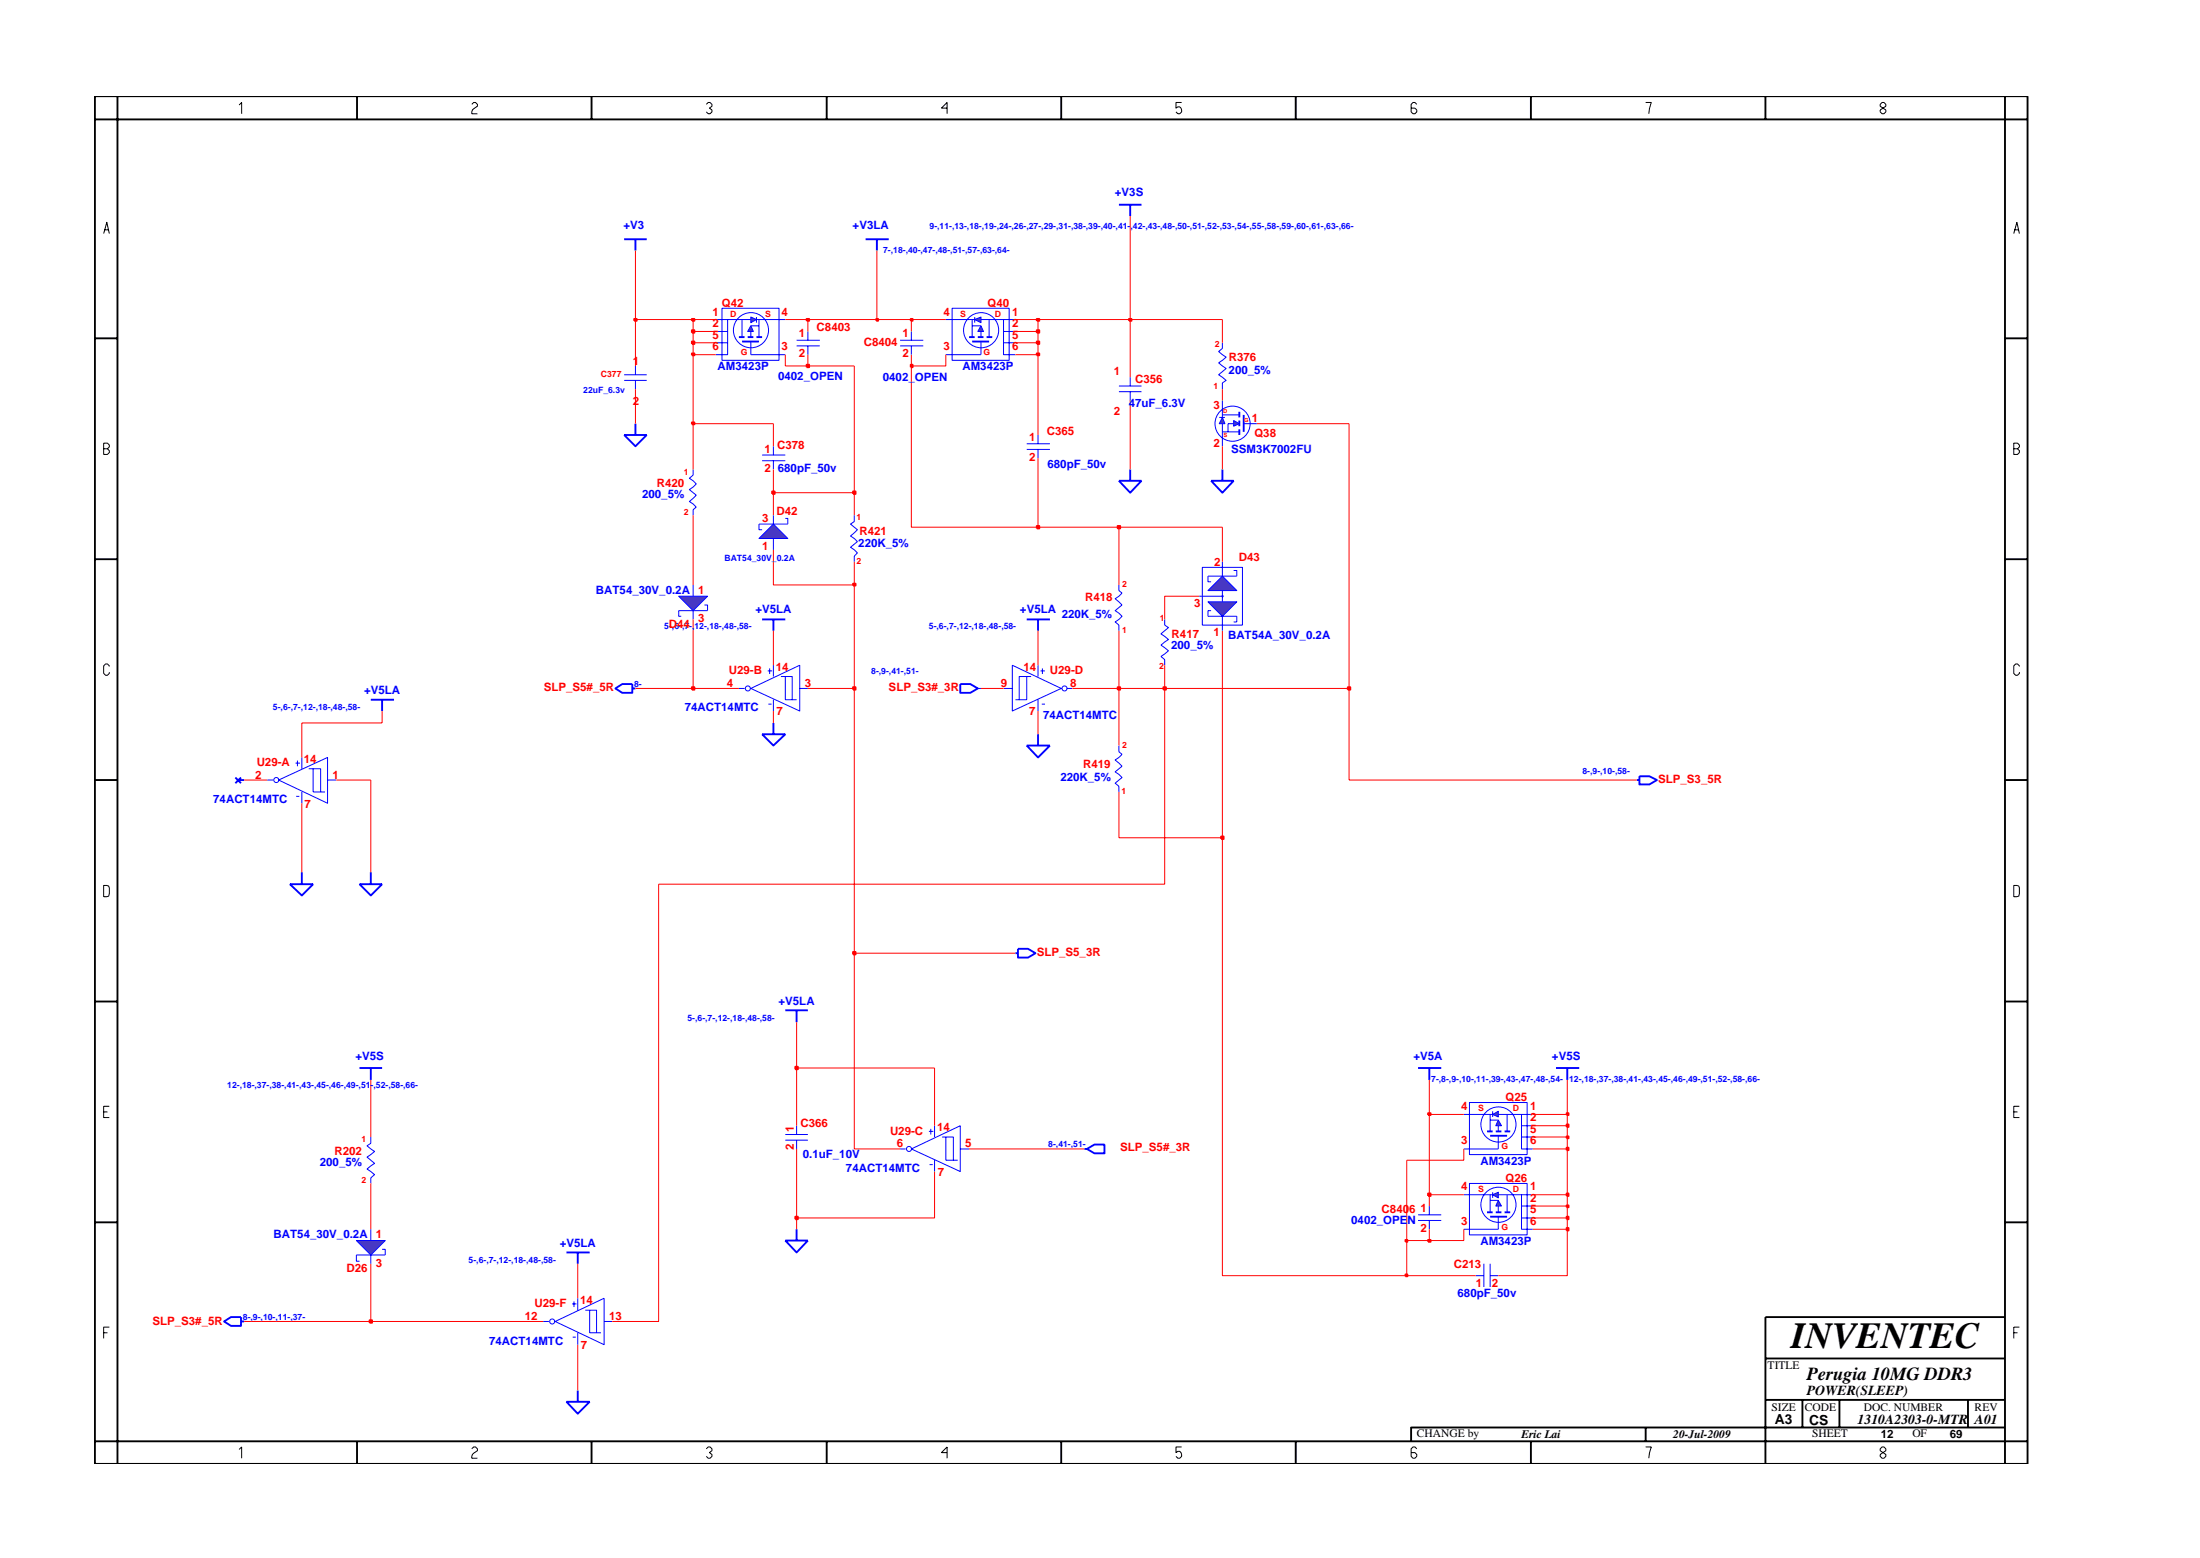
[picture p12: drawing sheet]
<svg xmlns="http://www.w3.org/2000/svg" width="297mm" height="210mm" viewBox="0 0 297 210" stroke-linecap="round" stroke-linejoin="round" font-family="sans-serif">
<path d="M163.5 64.9h3.1l-1.6 1.6zM165 63.4v1.5M76.5 189.2h3.1l-1.6 1.6zM78 187.6v1.6" fill="none" stroke="#00f" stroke-width=".25"/>
<path d="M48.1 169.4h3.9M50.1 165.9v1.5M50.1 169.4v1.1" fill="none" stroke="#00f" stroke-width=".14"/>
<path d="M48.1 167.4h3.9l-1.9 2z" fill="#3c3cc8"/>
<g fill="none" stroke="#00f" stroke-width=".14">
<path d="M167.9 57.2h1.8M135.5 92.9h1.2M136.7 89.8l6.6 3.1-6.6 3.1zM138.6 91.3v3.1h-1M139.2 91.3h-1.6v3.1h-.5M140.2 89.8v1.5M140.2 94.4v1.6M140.5 90.5h.6M140.7 95h.4M140.7 90.2v.8M144 92.9h.8M48.1 167.4h3.9l-1.9 2z"/>
<path d="M48.1 169.4v.8h.4M51.6 168.6h.4v.8"/>
<circle cx="143.7" cy="92.9" r=".34"/>
</g>
<path d="M167.9 56v2.3M106 167.4h3.1l-1.5 1.6zM107.6 165.9v1.5" fill="none" stroke="#00f" stroke-width=".25"/>
<path d="M165 56.3l.4 .9h-.8z" fill="#3c3cc8"/>
<path d="M164.6 56.3h.8M165 56.3l.4 .9h-.8z" fill="none" stroke="#00f" stroke-width=".14"/>
<path d="M166.6 56.8l.7 .4-.7 .3z" fill="#3c3cc8"/>
<g fill="none" stroke="#00f" stroke-width=".14">
<path d="M101.4 46.1v1.8M165 58.3h2.3M165 56h2.3M165 54v2.3M165 57.2v3M166.6 56.8l.7 .4-.7 .3zM166.6 57.2h-.8v1.1M191.5 163.9h3.1M191.5 164.7h3.1M193 162.8v1.1M193 164.7v1.2"/>
<circle cx="166.4" cy="57.2" r="2.37"/>
</g>
<path d="M100.2 46.1h2.3M167.3 55.6v.7M167.3 56.8v.7M167.3 57.9v.8" fill="none" stroke="#00f" stroke-width=".25"/>
<path d="M101.4 42.8l.7 .3-.7 .4z" fill="#3c3cc8"/>
<path d="M101.4 42.8l.7 .3-.7 .4zM102.1 42.8v.7" fill="none" stroke="#00f" stroke-width=".14"/>
<path d="M101.4 44l.3 .7h-.7z" fill="#3c3cc8"/>
<g fill="none" stroke="#00f" stroke-width=".14">
<path d="M96.6 43.1h4.8M96.6 46.3h1.6M96.6 44.7h1.6M97.5 41.6h7.7v7h-7.7zM98.2 43.1v4.8h-1.6M100.2 43.1v2.4M101.4 44l.3 .7h-.7zM101.4 44h1.1M101.4 44.7v.8M101.4 47.9h4.6M102.1 43.1h3.9M102.5 43.1v2.4"/>
<path d="M138.6 59.9h3.2M140.2 58.7v1.2M151.1 52.1h3M151.1 52.9h3M152.6 50.9v1.2M152.6 52.9v1.1M165 46.3v.7l-.5 .4 1.1 .8-1.1 .8 1.1 .7-1.1 .9 1.1 .7-.6 .4v.8M138.6 60.6h3.2M140.2 60.6v1.2M157.3 83.6v.8l.5 .3-1.1 .8 1.1 .8-1.1 .8 1.1 .7-1.1 .8 .6 .4v.8M151.1 100.6v.9l.4 .3-.9 .8 .9 .8-.9 .8 .9 .7-.9 .8 .5 .4v.8M121.5 155.1h.8"/>
<path d="M123 155.1l6.7-3.2v6.2zM125.4 152.7h.6M125.5 157.2h.4M125.7 152.3v.8M126.2 151.9v1.5M126.2 156.6v1.5M127.2 153.4h1.5v3.2h.6M127.7 153.4v3.2h1M129.7 155.1h1.1"/>
<circle cx="101.4" cy="44.6" r="2.37"/>
<circle cx="122.7" cy="155.1" r=".34"/>
</g>
<path d="M99.8 45.5h.7M101 45.5h.7M102.1 45.5h.8M210.1 144.1h3.1M211.6 144.1v1.6" fill="none" stroke="#00f" stroke-width=".25"/>
<path d="M165 77.8l2 1.9h-3.9z" fill="#3c3cc8"/>
<path d="M165 77.8l2 1.9h-3.9z" fill="none" stroke="#00f" stroke-width=".14"/>
<path d="M163.1 81.2h3.9l-2 2z" fill="#3c3cc8"/>
<path d="M163.1 77.8h3.9M161.9 80.5h3.1M163.1 81.2h3.9l-2 2zM163.1 83.2h3.9" fill="none" stroke="#00f" stroke-width=".14"/>
<circle cx="165.1" cy="80.5" r=".08" fill="#3c3cc8"/>
<g fill="none" stroke="#00f" stroke-width=".14">
<path d="M121.5 45.9h3.2M121.5 46.7h3.2M123 44.7v1.2M123 46.7v1.2M162.3 76.6h5.5v7.8h-5.5zM163.1 77.8v.7h.4M165 75.8v2M165 79.7v1.5M166.6 77h.4v.8M163.5 82.4h-.4v.8M165 83.2v1.9M167 83.2v.7h-.4"/>
<path d="M202.3 164.2v1.7"/>
<circle cx="165.1" cy="80.5" r=".08"/>
</g>
<path d="M201.2 164.2h2.3" fill="none" stroke="#00f" stroke-width=".25"/>
<path d="M201.5 161.2l.8-.3v.8z" fill="#3c3cc8"/>
<path d="M201.5 161.2l.8-.3v.8zM201.5 160.9v.8" fill="none" stroke="#00f" stroke-width=".14"/>
<path d="M202.3 162l.4 .8h-.7z" fill="#3c3cc8"/>
<g fill="none" stroke="#00f" stroke-width=".14">
<path d="M132.4 46.1v1.8M198.4 159.7h7.8v7h-7.8zM197.6 161.2h3.9M197.6 165.9h4.7M201.2 161.2v2.4M201.2 162h1.1M202.3 162l.4 .8h-.7zM202.3 161.2h4.7M202.3 162.8v.8M203.5 161.2v2.4M205.4 161.2v4.7h1.6M205.4 164.4h1.6"/>
<path d="M205.4 162.8h1.6"/>
<circle cx="202.3" cy="162.6" r="2.37"/>
</g>
<path d="M131.3 46.1h2.2M200.8 163.6h.7M202 163.6h.7M203.1 163.6h.8" fill="none" stroke="#00f" stroke-width=".25"/>
<path d="M131.6 43.1l.8-.3v.7z" fill="#3c3cc8"/>
<path d="M131.6 43.1l.8-.3v.7zM131.6 42.8v.7" fill="none" stroke="#00f" stroke-width=".14"/>
<path d="M132.4 44l.4 .7h-.8z" fill="#3c3cc8"/>
<g fill="none" stroke="#00f" stroke-width=".14">
<path d="M127.7 43.1h3.9M127.7 47.9h4.7M128.6 41.6h7.7v7h-7.7zM131.3 43.1v2.4M131.3 44h1.1M132.4 44l.4 .7h-.8zM132.4 43.1h4.7M132.4 44.7v.8M133.5 43.1v2.4M135.5 43.1v4.8h1.6M135.5 46.3h1.6M135.5 44.7h1.6"/>
<path d="M93.6 63.4v.7l-.5 .4 .9 .8-.9 .8 .9 .7-.9 .9 .9 .7-.4 .4v.7M115.3 69.5v.9l-.5 .3 1 .8-1 .8 1 .8-1 .8 1 .7-.5 .4v.8M99.8 92.9h.7M101.4 92.9l6.6-3.1v6.2zM103.7 90.5h.6M103.7 95h.5M103.9 90.2v.8M104.4 89.8v1.5M104.4 94.4v1.6M105.4 91.3h1.6v3.1h.6M106 91.3v3.1h1M108 92.9h1.1"/>
<path d="M50.1 153.4v.9l-.5 .3 1 .8-1 .8 1 .8-1 .8 1 .7-.5 .4v.8M202.3 153.3v1.8M73.3 178.3h.8M75 178.3l6.6-3.1v6.3zM77.2 176h.6M77.5 175.6v.8M78 175.2v1.6M78 179.9v1.6M79 176.8h1.5v3.1h.6M79.6 176.8v3.1h.9M81.6 178.3h1.1M77.3 180.5h.5"/>
<circle cx="132.5" cy="44.6" r="2.37"/>
<circle cx="101" cy="92.9" r=".34"/>
<circle cx="74.6" cy="178.3" r=".34"/>
</g>
<g fill="none" stroke="#00f" stroke-width=".25">
<path d="M84.3 58.7h3l-1.5 1.5zM85.8 57.2v1.5M130.8 45.5h.8M132 45.5h.8M133.2 45.5h.8M151.1 64.9h3l-1.5 1.6zM152.6 63.4v1.5M50.1 94.4h3.1M51.6 94.4v1.6M102.9 99.1h3.1l-1.6 1.5zM102.9 83.6h3.1M104.4 83.6v1.5"/>
<path d="M104.4 97.6v1.5M140.2 99.1v1.5M31.8 104.9l.7 .8M32.2 105.3h.8M32.5 104.9l-.7 .8M39.1 119.3h3.2l-1.5 1.5zM40.8 117.7v1.6M138.6 100.6h3.2l-1.6 1.6zM106 136.3h3.1M107.6 136.3v1.7M48.5 144.1h3.1M50.1 144.1v1.6"/>
<path d="M201.2 153.3h2.3M30.3 178.3l.9-.6h1.3v1.2h-1.3zM32.5 178.3h.5M76.5 169h3.1M78 169v1.5"/>
</g>
<path d="M201.5 150.4l.8-.4v.7z" fill="#3c3cc8"/>
<path d="M201.5 150.4l.8-.4v.7zM201.5 150v.7" fill="none" stroke="#00f" stroke-width=".14"/>
<path d="M202.3 151.2l.4 .7h-.7z" fill="#3c3cc8"/>
<g fill="none" stroke="#00f" stroke-width=".14">
<path d="M93.6 78.9v1.6M151.1 78.9v.8l.4 .3-.9 .8 .9 .8-.9 .8 .9 .8-.9 .7 .5 .5v.7M91.6 82.4h3.9M93.6 82.4v1.2M36.1 105.3h.8M37.6 105.3l6.6-3.1v6.2zM39.9 103h.6M40 107.5h.4M40.2 102.6v.8M40.8 102.2v1.5M40.8 106.9v1.5M41.7 103.7h1.6v3.2h.6"/>
<path d="M42.3 103.7v3.2h1M44.2 105.3h1.2M106 153.1h3.1M106 153.9h3.1M107.6 151.9v1.2M107.6 153.9v1.2M197.6 150.4h3.9M197.6 155.1h4.7M198.4 148.8h7.8v7h-7.8zM201.2 150.4v2.3M201.2 151.2h1.1M202.3 151.2l.4 .7h-.7z"/>
<path d="M202.3 150.4h4.7M202.3 151.9v.8M203.5 150.4v2.3M205.4 150.4v4.7h1.6M205.4 153.4h1.6M205.4 151.9h1.6"/>
<circle cx="37.3" cy="105.3" r=".34"/>
<circle cx="202.3" cy="151.8" r="2.37"/>
</g>
<path d="M84.3 32.3h3M85.8 32.3v1.5M83.1 92.9l.9-.6h1.4v1.2h-1.4zM85.4 92.9h.4M200.8 152.7h.7M202 152.7h.7M203.1 152.7h.8" fill="none" stroke="#00f" stroke-width=".25"/>
<path d="M91.6 80.5h3.9l-1.9 1.9z" fill="#3c3cc8"/>
<path d="M84.3 50.6h3M84.3 51.3h3M85.8 49.4v1.2M85.8 51.3v1.2M102.5 70.7h3.9M104.4 69.5v1.2M104.4 72.7v1.5M91.6 80.5h3.9l-1.9 1.9zM91.6 82.4v.8h.4M95.1 81.6h.4v.8" fill="none" stroke="#00f" stroke-width=".14"/>
<path d="M138.6 83.6h3.2M140.2 83.6v1.5M48.5 119.3h3.1l-1.5 1.5zM50.1 117.7v1.6M137.1 128.6h.3M137.4 128h1.4l1 .6-1 .6h-1.4zM146.4 155.1h.4M146.8 155.1l1-.6h1.3v1.1h-1.3zM191.5 144.1h3.1M193 144.1v1.6" fill="none" stroke="#00f" stroke-width=".25"/>
<path d="M102.5 72.7l1.9-2 2 2z" fill="#3c3cc8"/>
<g fill="none" stroke="#00f" stroke-width=".14">
<path d="M107.6 45.9h3.1M107.6 46.7h3.1M109.1 44.7v1.2M109.1 46.7v1.2M102.5 72.7l1.9-2 2 2zM102.5 70.7v.8h.4M102.9 61.4h3.1M102.9 62.2h3.1M104.4 60.2v1.2M104.4 62.2v1.2M106 70h.4v.7M132 92.9h.4"/>
<path d="M199.2 172.2h1.1M200.3 170.5v3.2M201.2 172.2h1.1M201.2 170.5v3.2"/>
</g>
<path d="M116.9 32.3h3.1M118.4 32.3v1.5M151.1 27.6h3M152.6 27.6v1.6M129.7 92.3h1.3l1 .6-1 .6h-1.3zM221 105.3h.3M221.3 104.8h1.4l1 .5-1 .6h-1.4z" fill="none" stroke="#00f" stroke-width=".25"/>
<path d="M33 178.3h17.1M78 181.5v6.1" fill="none" stroke="#f00" stroke-width=".14"/>
<path d="M49.9 178.2h.3v.3h-.3z" fill="#8e2323"/>
<path d="M49.9 178.2h.3v.3h-.3z" fill="none" stroke="#f00" stroke-width=".25"/>
<path d="M88.9 119.3v59h-6.2M165 113.1v59.1h24.9M50.1 170.5v7.8h23.2M78 170.5v4.7" fill="none" stroke="#f00" stroke-width=".14"/>
<path d="M189.8 172h.2v.2h-.2z" fill="#8e2323"/>
<path d="M189.8 172h.2v.2h-.2z" fill="none" stroke="#f00" stroke-width=".25"/>
<path d="M189.9 167.4v4.8h9.3M211.6 165.9v6.3h-9.3" fill="none" stroke="#f00" stroke-width=".14"/>
<path d="M189.8 167.3h.2v.3h-.2z" fill="#8e2323"/>
<path d="M189.8 167.3h.2v.3h-.2z" fill="none" stroke="#f00" stroke-width=".25"/>
<path d="M189.9 156.6v10.8h3.1" fill="none" stroke="#f00" stroke-width=".14"/>
<path d="M192.8 167.3h.4v.3h-.4z" fill="#8e2323"/>
<path d="M192.8 167.3h.4v.3h-.4z" fill="none" stroke="#f00" stroke-width=".25"/>
<path d="M50.1 159.7v6.2M107.6 164.4v1.5M193 165.9v1.5h4.6v-1.5M207 165.9h4.6" fill="none" stroke="#f00" stroke-width=".14"/>
<path d="M211.5 165.7h.3v.4h-.3z" fill="#8e2323"/>
<path d="M211.5 165.7h.3v.4h-.3z" fill="none" stroke="#f00" stroke-width=".25"/>
<path d="M211.6 164.4v1.5" fill="none" stroke="#f00" stroke-width=".14"/>
<path d="M107.4 164.2h.3v.3h-.3z" fill="#8e2323"/>
<path d="M107.4 164.2h.3v.3h-.3z" fill="none" stroke="#f00" stroke-width=".25"/>
<path d="M107.6 155.1v9.3h18.6v-6.3M207 164.4h4.6" fill="none" stroke="#f00" stroke-width=".14"/>
<path d="M211.5 164.2h.3v.3h-.3z" fill="#8e2323"/>
<path d="M211.5 164.2h.3v.3h-.3z" fill="none" stroke="#f00" stroke-width=".25"/>
<path d="M193 161.2v1.6M207 162.8h4.6v1.6" fill="none" stroke="#f00" stroke-width=".14"/>
<path d="M211.5 162.7h.3v.2h-.3z" fill="#8e2323"/>
<path d="M211.5 162.7h.3v.2h-.3z" fill="none" stroke="#f00" stroke-width=".25"/>
<path d="M211.6 161.2v1.6" fill="none" stroke="#f00" stroke-width=".14"/>
<path d="M192.8 161.1h.4v.3h-.4z" fill="#8e2323"/>
<path d="M192.8 161.1h.4v.3h-.4z" fill="none" stroke="#f00" stroke-width=".25"/>
<path d="M193 150.4v10.8h4.6M207 161.2h4.6" fill="none" stroke="#f00" stroke-width=".14"/>
<path d="M211.5 161.1h.3v.3h-.3z" fill="#8e2323"/>
<path d="M211.5 161.1h.3v.3h-.3z" fill="none" stroke="#f00" stroke-width=".25"/>
<path d="M115.3 128.6v26.5h6.2M130.8 155.1h15.6M197.6 155.1v1.5h-7.7M207 155.1h4.6v6.1" fill="none" stroke="#f00" stroke-width=".14"/>
<path d="M211.5 154.9h.3v.3h-.3z" fill="#8e2323"/>
<path d="M211.5 154.9h.3v.3h-.3z" fill="none" stroke="#f00" stroke-width=".25"/>
<path d="M50.1 145.7v7.7M207 153.4h4.6v1.7" fill="none" stroke="#f00" stroke-width=".14"/>
<path d="M211.5 153.4h.3v.2h-.3z" fill="#8e2323"/>
<path d="M211.5 153.4h.3v.2h-.3z" fill="none" stroke="#f00" stroke-width=".25"/>
<path d="M107.6 144.1v7.8M126.2 144.1v7.8M207 151.9h4.6v1.5" fill="none" stroke="#f00" stroke-width=".14"/>
<path d="M211.5 151.8h.3v.3h-.3z" fill="#8e2323"/>
<path d="M211.5 151.8h.3v.3h-.3z" fill="none" stroke="#f00" stroke-width=".25"/>
<path d="M211.6 150.4v1.5" fill="none" stroke="#f00" stroke-width=".14"/>
<path d="M192.8 150.2h.4v.3h-.4z" fill="#8e2323"/>
<path d="M192.8 150.2h.4v.3h-.4z" fill="none" stroke="#f00" stroke-width=".25"/>
<path d="M193 145.7v4.7h4.6M207 150.4h4.6" fill="none" stroke="#f00" stroke-width=".14"/>
<path d="M211.5 150.2h.3v.3h-.3z" fill="#8e2323"/>
<path d="M211.5 150.2h.3v.3h-.3z" fill="none" stroke="#f00" stroke-width=".25"/>
<path d="M211.6 145.7v4.7" fill="none" stroke="#f00" stroke-width=".14"/>
<path d="M107.4 144h.3v.3h-.3z" fill="#8e2323"/>
<path d="M107.4 144h.3v.3h-.3z" fill="none" stroke="#f00" stroke-width=".25"/>
<path d="M107.6 138v6.1h18.6" fill="none" stroke="#f00" stroke-width=".14"/>
<path d="M115.2 128.5h.3v.3h-.3z" fill="#8e2323"/>
<path d="M115.2 128.5h.3v.3h-.3z" fill="none" stroke="#f00" stroke-width=".25"/>
<path d="M115.3 92.9v35.7h21.8M157.3 92.9v26.4h-68.4M40.8 108.4v9.3M50.1 105.3v12.4M151.1 106.9v6.2h13.9" fill="none" stroke="#f00" stroke-width=".14"/>
<path d="M164.9 112.9h.3v.3h-.3z" fill="#8e2323"/>
<path d="M164.9 112.9h.3v.3h-.3z" fill="none" stroke="#f00" stroke-width=".25"/>
<path d="M51.6 96v1.6h-10.8v4.6M85.8 92.9h7.8M104.4 96v1.6M140.2 96v3.1M151.1 92.9v7.7M165 85.1v28M182.1 92.9v12.4h38.9M33 105.3h3.1M45.4 105.3h4.7" fill="none" stroke="#f00" stroke-width=".14"/>
<path d="M93.4 92.7h.4v.4h-.4z" fill="#8e2323"/>
<path d="M93.4 92.7h.4v.4h-.4z" fill="none" stroke="#f00" stroke-width=".25"/>
<path d="M93.6 83.6v9.3h6.2M109.1 92.9h6.2" fill="none" stroke="#f00" stroke-width=".14"/>
<path d="M115.2 92.7h.3v.4h-.3z" fill="#8e2323"/>
<path d="M115.2 92.7h.3v.4h-.3z" fill="none" stroke="#f00" stroke-width=".25"/>
<path d="M115.3 78.9v14M132.4 92.9h3.1M144.8 92.9h6.3" fill="none" stroke="#f00" stroke-width=".14"/>
<path d="M150.9 92.7h.3v.4h-.3z" fill="#8e2323"/>
<path d="M150.9 92.7h.3v.4h-.3z" fill="none" stroke="#f00" stroke-width=".25"/>
<path d="M151.1 85.1v7.8h6.2" fill="none" stroke="#f00" stroke-width=".14"/>
<path d="M157.1 92.7h.3v.4h-.3z" fill="#8e2323"/>
<path d="M157.1 92.7h.3v.4h-.3z" fill="none" stroke="#f00" stroke-width=".25"/>
<path d="M157.3 89.8v3.1h24.8" fill="none" stroke="#f00" stroke-width=".14"/>
<path d="M182 92.7h.3v.4h-.3z" fill="#8e2323"/>
<path d="M182 92.7h.3v.4h-.3z" fill="none" stroke="#f00" stroke-width=".25"/>
<path d="M182.1 57.2v35.7M93.6 69.5v9.4M104.4 74.2v4.7h10.9M104.4 85.1v4.7M140.2 85.1v4.7M161.9 80.5h-4.6v3.1" fill="none" stroke="#f00" stroke-width=".14"/>
<path d="M115.2 78.8h.3v.2h-.3z" fill="#8e2323"/>
<path d="M115.2 78.8h.3v.2h-.3z" fill="none" stroke="#f00" stroke-width=".25"/>
<path d="M123 49.4v21.7h17.2M115.3 75.8v3.1M151.1 71.1v7.8M165 71.1v4.7" fill="none" stroke="#f00" stroke-width=".14"/>
<path d="M140 71h.3v.3h-.3z" fill="#8e2323"/>
<path d="M140 71h.3v.3h-.3z" fill="none" stroke="#f00" stroke-width=".25"/>
<path d="M140.2 61.8v9.3h10.9" fill="none" stroke="#f00" stroke-width=".14"/>
<path d="M150.9 71h.3v.3h-.3z" fill="#8e2323"/>
<path d="M150.9 71h.3v.3h-.3z" fill="none" stroke="#f00" stroke-width=".25"/>
<path d="M104.4 66.5v3M115.3 66.5v3M151.1 71.1h13.9" fill="none" stroke="#f00" stroke-width=".14"/>
<path d="M104.3 66.3h.3v.4h-.3z" fill="#8e2323"/>
<path d="M104.3 66.3h.3v.4h-.3z" fill="none" stroke="#f00" stroke-width=".25"/>
<path d="M104.4 63.4v3.1h10.9" fill="none" stroke="#f00" stroke-width=".14"/>
<path d="M115.2 66.3h.3v.4h-.3z" fill="#8e2323"/>
<path d="M115.2 66.3h.3v.4h-.3z" fill="none" stroke="#f00" stroke-width=".25"/>
<path d="M85.8 52.5v4.7M93.6 57.2v6.2M104.4 57.2v3M115.3 49.4v17.1M140.2 47.9v10.8M152.6 54v9.4M165 60.2v3.2" fill="none" stroke="#f00" stroke-width=".14"/>
<path d="M93.4 57h.4v.3h-.4z" fill="#8e2323"/>
<path d="M93.4 57h.4v.3h-.4z" fill="none" stroke="#f00" stroke-width=".25"/>
<path d="M85.8 43.1v6.3M93.6 47.9v9.3h10.8M106 47.9v1.5h3.1M152.6 43.1v7.8M165 52.5v1.5M169.7 57.2h12.4" fill="none" stroke="#f00" stroke-width=".14"/>
<path d="M108.9 49.2h.3v.4h-.3z" fill="#8e2323"/>
<path d="M108.9 49.2h.3v.4h-.3z" fill="none" stroke="#f00" stroke-width=".25"/>
<path d="M109.1 47.9v1.5h6.2" fill="none" stroke="#f00" stroke-width=".14"/>
<path d="M123 49.2h.2v.4h-.2z" fill="#8e2323"/>
<path d="M123 49.2h.2v.4h-.2z" fill="none" stroke="#f00" stroke-width=".25"/>
<path d="M123 47.9v1.5h4.7v-1.5" fill="none" stroke="#f00" stroke-width=".14"/>
<path d="M93.4 47.7h.4v.2h-.4z" fill="#8e2323"/>
<path d="M93.4 47.7h.4v.2h-.4z" fill="none" stroke="#f00" stroke-width=".25"/>
<path d="M93.6 46.3v1.6h3M137.1 47.9h3.1" fill="none" stroke="#f00" stroke-width=".14"/>
<path d="M140 47.7h.3v.2h-.3z" fill="#8e2323"/>
<path d="M140 47.7h.3v.2h-.3z" fill="none" stroke="#f00" stroke-width=".25"/>
<path d="M140.2 46.3v1.6" fill="none" stroke="#f00" stroke-width=".14"/>
<path d="M93.4 46.1h.4v.3h-.4z" fill="#8e2323"/>
<path d="M93.4 46.1h.4v.3h-.4z" fill="none" stroke="#f00" stroke-width=".25"/>
<path d="M93.6 44.7v1.6h3M137.1 46.3h3.1" fill="none" stroke="#f00" stroke-width=".14"/>
<path d="M140 46.1h.3v.3h-.3z" fill="#8e2323"/>
<path d="M140 46.1h.3v.3h-.3z" fill="none" stroke="#f00" stroke-width=".25"/>
<path d="M140.2 44.7v1.6M165 43.1v3.2" fill="none" stroke="#f00" stroke-width=".14"/>
<path d="M93.4 44.6h.4v.3h-.4z" fill="#8e2323"/>
<path d="M93.4 44.6h.4v.3h-.4z" fill="none" stroke="#f00" stroke-width=".25"/>
<path d="M93.6 43.1v1.6h3M109.1 43.1v1.6M123 43.1v1.6M137.1 44.7h3.1" fill="none" stroke="#f00" stroke-width=".14"/>
<path d="M140 44.6h.3v.3h-.3z" fill="#8e2323"/>
<path d="M140 44.6h.3v.3h-.3z" fill="none" stroke="#f00" stroke-width=".25"/>
<path d="M140.2 43.1v1.6" fill="none" stroke="#f00" stroke-width=".14"/>
<path d="M85.6 43h.4v.3h-.4z" fill="#8e2323"/>
<path d="M85.6 43h.4v.3h-.4z" fill="none" stroke="#f00" stroke-width=".25"/>
<path d="M85.8 33.8v9.3h7.8" fill="none" stroke="#f00" stroke-width=".14"/>
<path d="M93.4 43h.4v.3h-.4z" fill="#8e2323"/>
<path d="M93.4 43h.4v.3h-.4z" fill="none" stroke="#f00" stroke-width=".25"/>
<path d="M93.6 43.1h3M106 43.1h3.1" fill="none" stroke="#f00" stroke-width=".14"/>
<path d="M108.9 43h.3v.3h-.3z" fill="#8e2323"/>
<path d="M108.9 43h.3v.3h-.3z" fill="none" stroke="#f00" stroke-width=".25"/>
<path d="M109.1 43.1h9.3" fill="none" stroke="#f00" stroke-width=".14"/>
<path d="M118.3 43h.3v.3h-.3z" fill="#8e2323"/>
<path d="M118.3 43h.3v.3h-.3z" fill="none" stroke="#f00" stroke-width=".25"/>
<path d="M118.4 33.8v9.3h4.6" fill="none" stroke="#f00" stroke-width=".14"/>
<path d="M123 43h.2v.3h-.2z" fill="#8e2323"/>
<path d="M123 43h.2v.3h-.2z" fill="none" stroke="#f00" stroke-width=".25"/>
<path d="M123 43.1h4.7M137.1 43.1h3.1" fill="none" stroke="#f00" stroke-width=".14"/>
<path d="M140 43h.3v.3h-.3z" fill="#8e2323"/>
<path d="M140 43h.3v.3h-.3z" fill="none" stroke="#f00" stroke-width=".25"/>
<path d="M140.2 43.1h12.4" fill="none" stroke="#f00" stroke-width=".14"/>
<path d="M152.4 43h.4v.3h-.4z" fill="#8e2323"/>
<path d="M152.4 43h.4v.3h-.4z" fill="none" stroke="#f00" stroke-width=".25"/>
<path d="M152.6 29.2v13.9h12.4" fill="none" stroke="#f00" stroke-width=".14"/>
<g fill="none" stroke="#000" stroke-width=".25">
<path d="M12.8 13h261v184.6h-261zM12.8 16.1h261M15.9 13v184.6M48.2 13v3.1M79.9 13v3.1M111.6 13v3.1M143.3 13v3.1M174.9 13v3.1M206.7 13v3.1M238.4 13v3.1M270.7 13v184.6M12.8 45.7h3.1"/>
<path d="M270.7 45.7h3.1M12.8 75.5h3.1M270.7 75.5h3.1M12.8 105.3h3.1M270.7 105.3h3.1M12.8 135.2h3.1M270.7 135.2h3.1M12.8 165h3.1M270.7 165h3.1M270.7 177.7h-32.3v19.9M12.8 194.5h261M48.2 194.5v3.1"/>
<path d="M79.9 194.5v3.1M111.6 194.5v3.1M143.3 194.5v3.1M174.9 194.5v3.1M206.7 194.5v3.1M222.2 192.6v1.9M238.4 183.3h32.3M238.4 188.9h32.3M243.4 188.9v3.7M248.4 188.9v3.7M265.7 188.9v3.7M270.7 192.6h-80.2v1.9"/>
</g>
<g fill="none" stroke="#000" stroke-width=".14">
<path d="M32.3 14.2l.3-.4v1.6M63.7 14.1l.3-.3h.2l.3 .3v.2l-.5 .4-.3 .4v.3h.8M95.4 14.1l.2-.3h.3l.2 .3v.2l-.3 .3 .3 .2v.3l-.2 .3h-.3l-.2-.3M127.9 14.6h-.8l.8-.8v1.6M159.5 13.8h-.7v.8l.2-.2a.5 .5 0 0 1 .5 .7l-.2 .3h-.3l-.2-.3M191.3 14.1l-.3-.3h-.2l-.3 .3v1l.3 .3h.2l.3-.3v-.3l-.3-.2h-.5M222.2 13.8h.8l-.4 1.6M253.9 14.1l.2-.3h.3l.2 .3v.2l-.7 .5v.3l.2 .3h.3l.2-.3v-.3l-.7-.5zM14 31.5l.4-1.5 .4 1.5M14.1 31h.6M271.9 31.5l.4-1.5 .4 1.5M272 31h.6"/>
<path d="M14 59.8h.5l.3 .3v.2l-.3 .3 .3 .2v.3l-.3 .2h-.5zM271.9 59.8h.5l.3 .3v.2l-.3 .3 .3 .2v.3l-.3 .2h-.5zM14 60.6h.5M271.9 60.6h.5M14.8 89.9l-.3-.3h-.2l-.3 .3v1l.3 .2h.2l.3-.2v-.2M272.7 89.9l-.3-.3h-.3l-.2 .3v1l.2 .2h.3l.3-.2v-.2M14 119.5l.7 .1 .1 .2-.1 1.1-.7 .1zM271.9 119.5l.7 .1 .1 .2-.1 1.1-.7 .1zM14 150.1h.5M14.8 149.3h-.8v1.5h.8M271.9 150.1h.5M272.7 149.3h-.8v1.5h.8"/>
<path d="M14 179.9h.5M14.8 179.1h-.8v1.5M271.9 179.9h.5M272.7 179.1h-.8v1.5M32.3 195.6l.3-.3v1.5M63.7 195.5l.3-.2h.2l.3 .2v.3l-.7 .5-.1 .2v.3h.8M95.4 195.5l.2-.2h.3l.2 .2v.3l-.3 .2 .3 .3v.2l-.2 .3h-.3l-.2-.3M127.9 196h-.8l.8-.7v1.5M159.5 195.3h-.7v.7l.2-.1a.5 .5 0 0 1 .5 .6l-.2 .3h-.3l-.2-.3M191.3 195.5l-.3-.2h-.2l-.3 .2v1l.3 .3h.2l.3-.3v-.2l-.3-.3h-.5M222.2 195.3h.8l-.4 1.5M254.1 195.3l-.2 .2v.3l.7 .5v.2l-.2 .3h-.3l-.2-.3v-.2l.7-.5v-.3l-.2-.2z"/>
</g>
<text font-size="5" x="241.8" y="182">INVENTEC</text>
<text font-size="2.5" x="244" y="186.3">Perugia 10MG DDR3</text>
<g font-size="1.9">
<text x="244" y="188.2">POWER(SLEEP)</text>
<text x="239.6" y="192.2">A3</text>
<text x="244.3" y="192.3">CS</text>
<text x="250.8" y="192.2">1310A2303-0-MTR</text>
<text x="266.6" y="192.2">A01</text>
</g>
<g font-size="1.6" fill="#00f">
<text x="150.5" y="26.4">+V3S</text>
<text x="84.2" y="30.9">+V3</text>
<text x="115.1" y="30.9">+V3LA</text>
<text x="96.9" y="50">AM3423P</text>
<text x="105.1" y="51.2">0402_OPEN</text>
<text x="119.2" y="51.4">0402_OPEN</text>
<text x="129.9" y="50">AM3423P</text>
<text x="165.9" y="50.5">200_5%</text>
<text x="152.4" y="54.9">47uF_6.3V</text>
<text x="105" y="63.8">680pF_50v</text>
<text x="141.4" y="63.2">680pF_50v</text>
<text x="166.2" y="61.2">SSM3K7002FU</text>
<text x="86.7" y="67.3">200_5%</text>
<text x="115.9" y="73.9">220K_5%</text>
<text x="80.5" y="80.1">BAT54_30V_0.2A 1</text>
<text x="102" y="82.7">+V5LA</text>
<text x="137.7" y="82.7">+V5LA</text>
<text x="143.3" y="83.3">220K_5%</text>
<text x="158.1" y="87.6">200_5%</text>
<text x="165.8" y="86.3">BAT54A_30V_0.2A</text>
<text x="49.2" y="93.7">+V5LA</text>
<text x="92.5" y="96">74ACT14MTC</text>
<text x="140.8" y="97">74ACT14MTC</text>
<text x="143.2" y="105.4">220K_5%</text>
<text x="28.8" y="108.4">74ACT14MTC</text>
<text x="105.1" y="135.6">+V5LA</text>
<text x="48" y="143">+V5S</text>
<text x="190.8" y="143">+V5A</text>
<text x="209.5" y="143">+V5S</text>
<text x="43.2" y="157.3">200_5%</text>
<text x="108.4" y="156.2">0.1uF_10V</text>
<text x="114.2" y="158.1">74ACT14MTC</text>
<text x="199.9" y="157.2">AM3423P</text>
<text x="36.9" y="167.1">BAT54_30V_0.2A 1</text>
<text x="182.4" y="165.2">0402_OPEN</text>
<text x="75.6" y="168.3">+V5LA</text>
<text x="199.9" y="168">AM3423P</text>
<text x="196.8" y="175">680pF_50v</text>
<text x="66" y="181.5">74ACT14MTC</text>
</g>
<g font-size="1.6" fill="#f00">
<text x="97.5" y="41.4">Q42</text>
<text x="133.3" y="41.4">Q40</text>
<text x="96.2" y="42.6">1</text>
<text x="96.2" y="44.1">2</text>
<text x="96.2" y="45.7">5</text>
<text x="96.2" y="47.2">6</text>
<text x="105.5" y="47.2">3</text>
<text x="105.5" y="42.6">4</text>
<text x="107.9" y="45.5">1</text>
<text x="110.3" y="44.7">C8403</text>
<text x="116.6" y="46.7">C8404</text>
<text x="121.8" y="45.5">1</text>
<text x="127.4" y="47.2">3</text>
<text x="127.4" y="42.6">4</text>
<text x="136.7" y="47.2">6</text>
<text x="136.7" y="42.6">1</text>
<text x="136.7" y="44.1">2</text>
<text x="136.7" y="45.7">5</text>
<text x="85.4" y="49.2">1</text>
<text x="107.9" y="48.2">2</text>
<text x="121.8" y="48.2">2</text>
<text x="150.4" y="50.6">1</text>
<text x="153.3" y="51.7">C356</text>
<text x="165.9" y="48.7">R376</text>
<text x="85.4" y="54.6">2</text>
<text x="138.9" y="59.5">1</text>
<text x="141.3" y="58.7">C365</text>
<text x="150.4" y="56">2</text>
<text x="163.8" y="55.1">3</text>
<text x="169" y="56.9">1</text>
<text x="169.4" y="59">Q38</text>
<text x="88.7" y="65.7">R420</text>
<text x="103.2" y="61.1">1</text>
<text x="103.2" y="63.8">2</text>
<text x="104.9" y="60.6">C378</text>
<text x="138.9" y="62.2">2</text>
<text x="163.8" y="60.3">2</text>
<text x="102.9" y="70.4">3</text>
<text x="104.8" y="69.5">D42</text>
<text x="102.9" y="74.2">1</text>
<text x="116" y="72.2">R421</text>
<text x="163.9" y="76.4">2</text>
<text x="167.3" y="75.7">D43</text>
<text x="94.2" y="83.9">3</text>
<text x="146.5" y="81.1">R418</text>
<text x="161.2" y="81.9">3</text>
<text x="90.3" y="84.8">D44</text>
<text x="158.2" y="86.1">R417</text>
<text x="163.9" y="85.8">1</text>
<text x="73.4" y="93.2">SLP_S5#_5R</text>
<text x="98.1" y="92.7">4</text>
<text x="98.4" y="91">U29-B</text>
<text x="104.8" y="90.5">14</text>
<text x="108.7" y="92.7">3</text>
<text x="120" y="93.2">SLP_S3#_3R</text>
<text x="135.1" y="92.7">9</text>
<text x="138.2" y="90.5">14</text>
<text x="141.8" y="91">U29-D</text>
<text x="144.5" y="92.7">8</text>
<text x="104.8" y="96.5">7</text>
<text x="138.9" y="96.5">7</text>
<text x="34.5" y="105.1">2</text>
<text x="34.7" y="103.4">U29-A</text>
<text x="41" y="103">14</text>
<text x="44.9" y="105.1">1</text>
<text x="146.3" y="103.7">R419</text>
<text x="223.9" y="105.7">SLP_S3_5R</text>
<text x="41.1" y="109">7</text>
<text x="140" y="129">SLP_S5_3R</text>
<text x="197.3" y="149.8">4</text>
<text x="203.3" y="148.6">Q25</text>
<text x="206.6" y="149.8">1</text>
<text x="45.2" y="155.8">R202</text>
<text x="107.2" y="155.2" transform="rotate(-90 107.2 155.2)">2</text>
<text x="107.2" y="152.8" transform="rotate(-90 107.2 152.8)">1</text>
<text x="108.1" y="152.2">C366</text>
<text x="120.2" y="153.1">U29-C</text>
<text x="121.1" y="154.8">6</text>
<text x="126.5" y="152.7">14</text>
<text x="130.3" y="154.8">5</text>
<text x="151.2" y="155.4">SLP_S5#_3R</text>
<text x="197.3" y="154.4">3</text>
<text x="206.6" y="154.4">6</text>
<text x="206.6" y="151.3">2</text>
<text x="206.6" y="152.9">5</text>
<text x="126.6" y="158.7">7</text>
<text x="197.3" y="160.6">4</text>
<text x="203.3" y="159.5">Q26</text>
<text x="206.6" y="160.6">1</text>
<text x="186.5" y="163.7">C8406</text>
<text x="191.8" y="163.6">1</text>
<text x="191.8" y="166.3">2</text>
<text x="197.3" y="165.4">3</text>
<text x="206.6" y="162.2">2</text>
<text x="206.6" y="163.8">5</text>
<text x="206.6" y="165.4">6</text>
<text x="46.8" y="171.7">D26</text>
<text x="50.7" y="170.9">3</text>
<text x="196.3" y="171.1">C213</text>
<text x="199.2" y="173.7">1</text>
<text x="201.4" y="173.7">2</text>
<text x="20.6" y="178.7">SLP_S3#_5R</text>
<text x="70.9" y="178.2">12</text>
<text x="72.2" y="176.4">U29-F</text>
<text x="78.3" y="176">14</text>
<text x="82.2" y="178.2">13</text>
<text x="78.4" y="182.1">7</text>
</g>
<g font-size="1.6">
<text x="238.7" y="184.8">TITLE</text>
<text x="239.2" y="190.4">SIZE</text>
<text x="243.7" y="190.4">CODE</text>
<text x="251.6" y="190.4">DOC. NUMBER</text>
<text x="266.6" y="190.4">REV</text>
<text x="191.3" y="193.9">CHANGE by</text>
<text x="205.4" y="194.1">Eric Lai</text>
<text x="225.9" y="194.1">20-Jul-2009</text>
<text x="244.7" y="193.9">SHEET</text>
<text x="253.9" y="194.1">12</text>
<text x="258.2" y="193.9">OF</text>
<text x="263.3" y="194.1">69</text>
</g>
<g font-size="1.2" fill="#00f">
<text x="119.2" y="34.1">7-,18-,40-,47-,48-,51-,57-,63-,64-</text>
<text x="125.5" y="30.9">9-,11-,13-,18-,19-,24-,26-,27-,29-,31-,38-,39-,40-,41-,42-,43-,48-,50-,51-,52-,53-,54-,55-,58-,59-,60-,61-,63-,66-</text>
<text x="78.7" y="53">22uF_6.3v</text>
<text x="97.8" y="75.7">BAT54_30V_0.2A</text>
<text x="89.7" y="84.9">5-,6-,7-,12-,18-,48-,58-</text>
<text x="125.4" y="84.9">5-,6-,7-,12-,18-,48-,58-</text>
<text x="36.9" y="95.8">5-,6-,7-,12-,18-,48-,58-</text>
<text x="85.6" y="92.7">8-</text>
<text x="117.6" y="91">8-,9-,41-,51-</text>
<text x="213.7" y="104.5">8-,9-,10-,58-</text>
<text x="92.8" y="137.7">5-,6-,7-,12-,18-,48-,58-</text>
<text x="30.7" y="146.9">12-,18-,37-,38-,41-,43-,45-,46-,49-,51-,52-,58-,66-</text>
<text x="193.2" y="146">7-,8-,9-,10-,11-,39-,43-,47-,48-,54-</text>
<text x="211.9" y="146">12-,18-,37-,38-,41-,43-,45-,46-,49-,51-,52-,58-,66-</text>
<text x="141.5" y="154.8">8-,41-,51-</text>
<text x="63.3" y="170.4">5-,6-,7-,12-,18-,48-,58-</text>
<text x="32.8" y="178.2">8-,9-,10-,11-,37-</text>
</g>
<g font-size="1.2" fill="#f00">
<text x="98.6" y="42.8">D</text>
<text x="100" y="47.9">G</text>
<text x="103.3" y="42.8">S</text>
<text x="129.7" y="42.8">S</text>
<text x="132.8" y="47.9">G</text>
<text x="134.3" y="42.8">D</text>
<text x="164" y="46.8">2</text>
<text x="81.1" y="50.9">C377</text>
<text x="163.9" y="52.5">1</text>
<text x="92.3" y="64.1">1</text>
<text x="92.3" y="69.5">2</text>
<text x="115.6" y="70.1">1</text>
<text x="115.6" y="76.1">2</text>
<text x="151.5" y="79.3">2</text>
<text x="156.6" y="83.8">1</text>
<text x="151.5" y="85.5">1</text>
<text x="156.5" y="90.3">2</text>
<text x="151.5" y="101">2</text>
<text x="151.4" y="107.2">1</text>
<text x="199.6" y="150">S</text>
<text x="204.2" y="150">D</text>
<text x="48.8" y="154.2">1</text>
<text x="202.7" y="155.1">G</text>
<text x="48.8" y="159.7">2</text>
<text x="199.6" y="160.9">S</text>
<text x="204.2" y="160.9">D</text>
<text x="202.7" y="166">G</text>
</g>
<g font-size=".8" fill="#f00">
<text x="165.2" y="55.8">D</text>
<text x="165.2" y="59">S</text>
<text x="168" y="57">G</text>
</g>
</svg>
